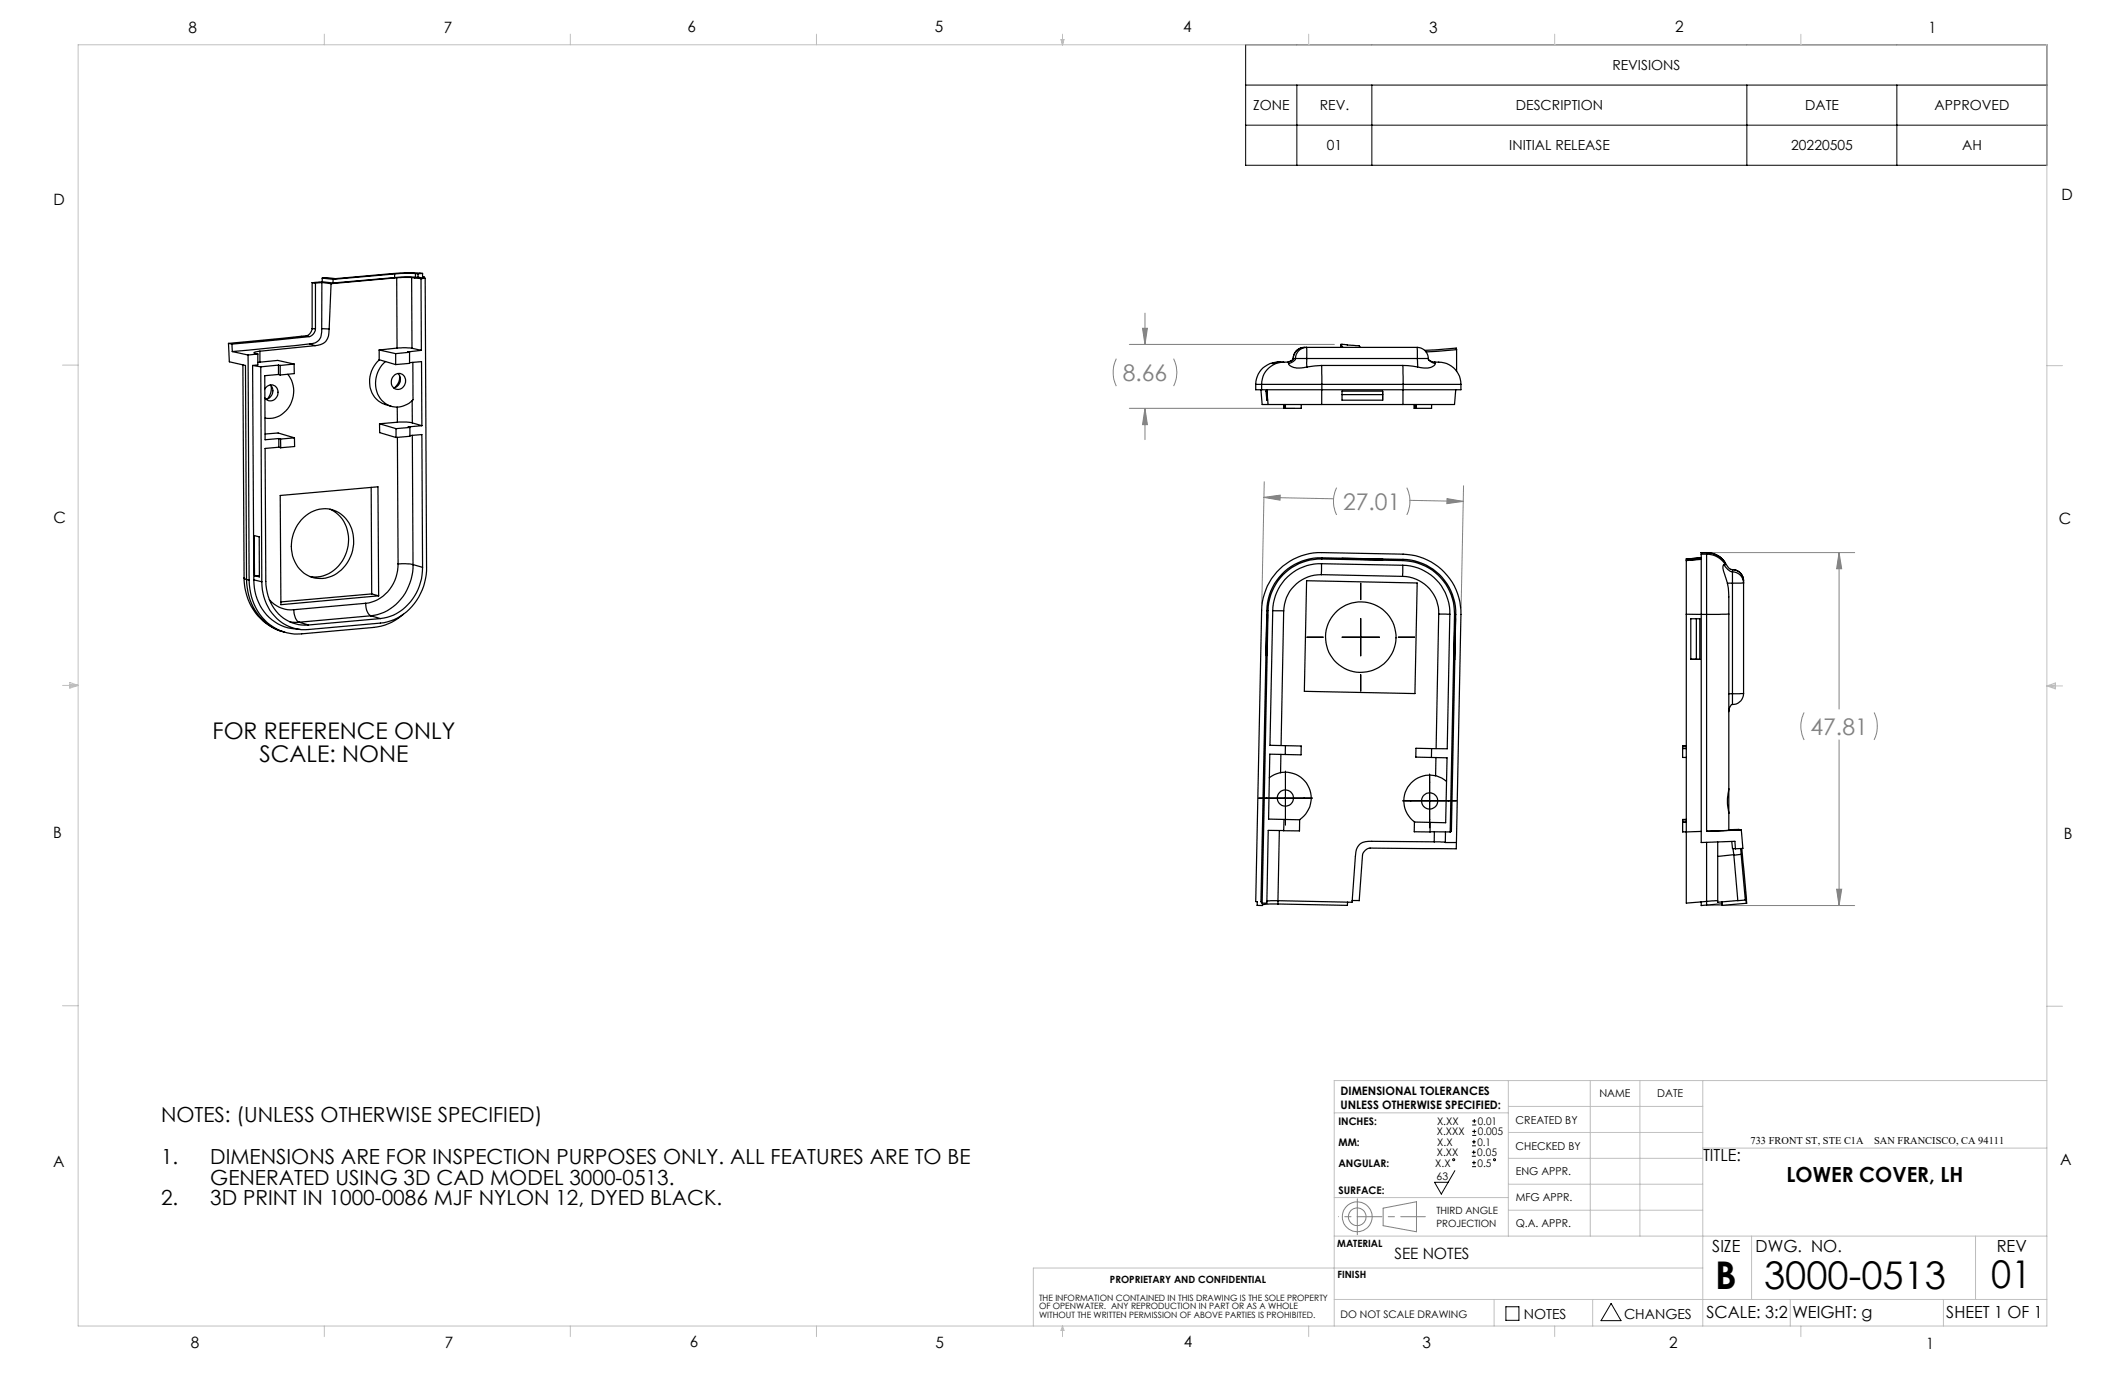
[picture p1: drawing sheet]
<svg xmlns="http://www.w3.org/2000/svg" width="432mm" height="279mm" viewBox="0 0 432 279" stroke-linecap="round" stroke-linejoin="round" font-family="sans-serif">
<g fill="none" stroke="#000" stroke-width=".2">
<path d="M253.1 9.1h162.8v24.5h-162.8zM253.1 17.3h162.8M263.5 17.3v16.3M278.8 17.3v16.3M355 17.3v16.3M385.4 17.3v16.3M253.1 25.4h162.8M276.5 118.5v3.3M265.5 129.5h3.4M272.7 129.5h7.6M276.5 125.7v7.6M276.5 137.1v3.3"/>
<path d="M284.1 129.5h3.4M261.2 156.7v10.9M290.5 157.3v10.9M255.7 162.2h11M285 162.7h11M295.6 237.9l-2.7 4.7-1.4-2.4h2.8M299.1 234.9h.8M299.1 234.1h.8M299.1 232.8h.8M299.1 232h.8M299.1 237.1h.8M299.1 236.3h.8"/>
<path d="M299.2 228.6h.8M299.2 227.8h.8M299.2 230.7h.8M299.2 229.9h.8M299.5 233.8v.8M299.5 231.6v.8M299.5 235.9v.8M299.6 227.4v.8M299.6 229.5v.8M306 265.5h2.6v2.8h-2.6zM327.4 264.9l2 3.5h-4.1z"/>
<circle cx="295.4" cy="235.7" r=".2"/>
<circle cx="303.7" cy="235.7" r=".2"/>
</g>
<g fill="none" stroke="#808080" stroke-width=".2">
<path d="M226.8 72.9a6.4 6.4 0 0 0 0 5.6M229.5 70h41.6M232.2 66.7h1l-.5 3.3zM232.7 63.6v6.4M238.5 72.9a6.1 6.1 0 0 1 0 5.6M229.5 83h33.6M232.7 83v6.3M232.7 83l.5 3.3h-1zM256.9 97.9l-.5 24.9M271.6 99.1a6.4 6.4 0 0 0 0 5.5M285.9 99.1a6.4 6.4 0 0 1 0 5.5M297.4 98.7l-.5 24.9"/>
<path d="M256.8 101.1l14.2 .3M256.8 101.1l3.3-.5v1zM286.5 101.7l10.8 .2M294 101.3l3.3 .6-3.3 .4zM347 112.3h29.9M373.7 112.3v31.8M373.7 112.3l.5 3.3h-1zM366.6 144.8a6.1 6.1 0 0 0 0 5.6M373.7 150.4v33.6M380.8 144.8a6.4 6.4 0 0 1 0 5.6M347 184h29.9M373.2 180.7h1l-.5 3.3z"/>
<path d="M281.1 245.5l6.7-1.3v6.1l-6.7-1.2z"/>
<circle cx="275.8" cy="247.3" r="1.8"/>
<circle cx="275.8" cy="247.3" r="3"/>
</g>
<path d="M275.8 247.2h13.8" fill="none" stroke="#808080" stroke-width=".2" stroke-dasharray="15.2 1.3 1.3 1.3" stroke-dashoffset="10.2"/>
<path d="M275.8 247.2v-3.6M275.8 247.2v3.7" fill="none" stroke="#808080" stroke-width=".2" stroke-dasharray="15.2 1.3 1.3 1.3"/>
<path d="M275.8 247.2h-3.8" fill="none" stroke="#808080" stroke-width=".2" stroke-dasharray="15.2 1.3 1.3 1.3" stroke-dashoffset="15.2"/>
<g fill="none" stroke="#c0c0c0" stroke-width=".2">
<path d="M15.9 9.1h400v260.4h-400zM65.9 6.9v2.2M115.9 6.9v2.2M165.9 6.9v2.2M215.6 8h.6l-.3 1.1zM215.7 8l.2 1.1M215.9 6.9v2.2M216 8l-.1 1.1M265.9 6.9v2.2M315.9 6.9v2.2M365.9 6.9v2.2M12.7 74.2h3.2"/>
<path d="M415.9 74.3h3.2M12.7 139.3h3.2M14.2 139.1l1.7 .2M14.2 138.7l1.7 .6-1.7 .5zM15.9 139.3l-1.7 .3M415.9 139.4h3.2M415.9 139.4l1.8-.6v1.2zM415.9 139.4l1.8 .3M417.7 139.2l-1.8 .2M12.7 204.4h3.2M306.5 219.6v31.6M323.1 219.6v31.6"/>
<path d="M333.2 219.6v31.6M346 219.6v49.9M415.9 204.5h3.2M415.9 219.6h-144.8v49.9M271.1 226.1h35.4M306.5 235.4h39.5M306.5 230.1h39.5M306.5 224.8h39.5M346 233.3h69.9M271.1 251.2h144.8M271.1 243.3h35.4M306.5 245.9h39.5"/>
<path d="M306.5 240.6h39.5M346 257.7h-136v11.8M355.9 251.2v12.9M401.4 251.2v12.9M65.9 269.5v2.1M115.9 269.5v2.1M165.9 269.5v2.1M215.9 269.5v2.1M215.9 269.5l.3 .8h-.6zM265.9 269.5v2.1M271.1 264.1h144.8M303.6 264.1v5.4"/>
<path d="M315.9 269.5v2.1M323.6 264.1v5.4M363.8 264.1v5.4M365.9 269.5v2.1M394.9 264.1v5.4"/>
</g>
<path d="M256.8 101.1l3.3-.5v1zM294 101.3l3.3 .6-3.3 .4zM373.7 112.3l.5 3.3h-1zM373.2 180.7h1l-.5 3.3zM232.2 66.7h1l-.5 3.3zM232.7 83l.5 3.3h-1z" fill="#808080"/>
<g fill="none" stroke="#000" stroke-width=".25">
<path d="M63.4 57.4l.7 .1M63.4 57.4v9.4M64.1 57.5v9.3M65.4 57.4l-1.3 .1M65.4 57.4v9.4M65.4 57.4l1.9 .2M65.5 57.3l-2.1 .1M65.5 57.3l2.2 .2M65.5 56.5v.8M65.5 56.5l2.2 .3M67.3 57.6l-.4 9.3M67.7 56.8v.7"/>
<path d="M80.2 56.4l-12.5 1.1M80.2 55.7l-12.5 1.1M80.2 55.7v.7M80.6 56.4l-13.3 1.2M80.6 56.4l.1 14.3M83.6 56.4h-3M83.6 56.4h.6M83.6 56.4l.1 14.4M84.2 56.4l1.3 .2M84.4 56.3h-2.1l-2.1 .1M84.4 55.6l-2.1-.1-2.1 .2M84.4 56.3l.5 .1"/>
<path d="M84.4 55.6h.5M84.4 55.6v.7M84.9 56.4l1.5 .2M84.9 55.6v.8M84.9 56.4h-.7M85.5 56.6l.1 14.6M85.9 55.6l-1.9-.2-2.9 .1-12.9 1.1-1.8-.2-.9 .1M85.9 55.6h-1M85.9 55.6v.7h.2M85.9 56.2l.2 .1M86.1 56.3v.2M86.4 56.6l.3 58.6a11.3 11.3 0 0 1-8.7 11.3l-15.3 1.4a9 9 0 0 1-9.5-8.9v-.8"/>
<path d="M86.4 56.6h-.9M46.4 69.8l.2 3.7 3.3 .8 .2 43.5M46.4 69.8l.7 .1M47.1 69.9l.1 1.5M47.2 71.4l3.2 .7M49.4 74.1l.2 43.3M50.4 72.1l.2 45.8M51.3 74.3l.3 43.5M51.3 74.3l1.7 .2M52.4 71.9v2.3l-1.1 .1M52.4 71.9l-2 .2M52.8 73.6l-.4 .1"/>
<path d="M52.8 71.4l-1.2 .3 .8 .2M52.8 73.6l3.6-.4 3.4 .8M52.8 71.4v2.2M53 74.5l.2 43.7M53.8 79a1.44 1.44 0 0 1 2-.6 1.44 1.44 0 0 1 .6 1.9 1.44 1.44 0 0 1-1.1 1.1 1.44 1.44 0 0 1-1.5-.5M54.9 78.2a1.74 1.74 0 0 1-.8 2.9M55.1 78.4a2.99 2.99 0 0 1-.8 2.7M56.6 74.2l-3.6 .3M56.6 74.2v1.9M56.6 76.1l-2.8 .2 .1 13.1 2.8-.3M56.6 74.2l.3 .1M56.6 76.1l.3 .1"/>
<path d="M56.9 74.3v1.9M58.5 76.1a5.6 5.6 0 0 1-3.1 8.9l-1.5-.1M59.8 74l-2.9 .3M59.8 74v1.9l-2.9 .3M62.3 68.2l-15.9 1.6M62.3 68.2l.5 .2M62.8 68.4l-15.7 1.5M62.9 69.9l-15.7 1.5M62.9 69.9l1.1 .3M63.4 66.8l-.1 .5a1.49 1.49 0 0 1-1 .9M63.4 66.8h.7M64 70.2l-11.2 1.2"/>
<path d="M64.1 66.8a1.74 1.74 0 0 1-1.3 1.6M65.4 66.8a2.44 2.44 0 0 1-2.5 3.1M65.4 66.8l1.5 .1M66.9 66.9a2.79 2.79 0 0 1-2.3 3.3h-.6M77 71.1v2l3.4 1M77 71.1l3.4 .8M77.1 73.1a5.5 5.5 0 0 0 .2 8.6l2.2 .8M78.4 73.4a5.4 5.4 0 0 0 .4 8.9 4.3 4.3 0 0 0 5.1-1.1v-7.6M80.2 76.2a1.47 1.47 0 0 1 1.9 .2 1.47 1.47 0 0 1 .1 1.9 1.46 1.46 0 0 1-2 .7 1.46 1.46 0 0 1-.5-2.1zM80.4 71.9v2.2M80.7 70.7l3 .1M80.7 70.7l-3.7 .4"/>
<path d="M80.9 75.9a1.73 1.73 0 0 1-.9 2.9M81.2 76.3v.4a3 3 0 0 1-1 2.1M83.2 73.7l2.5-.2v13M83.2 71.6l-2.8 .3M83.2 71.6v2.2l-2.8 .3M83.7 70.8l1.9 .4M85.6 71.2l-2.7 .3 .3 .1M255.2 78.1h1.2M255.2 78.1v1.1h1.2M256.2 79.2l.3 3h1.2M256.4 78.1h12.2M256.4 79.2h12.2"/>
<path d="M256.4 78.1v1.1M257.2 79.5h.2l.2 1.8h-.2zM257.2 79.5l.2 .1M257.4 79.2l.3 3M260 73.6l-1.5 .3 1.6-.3M260.8 73.6a4.5 4.5 0 0 0-4.4 4.5M260.8 73.6h1v.3M260.8 73.6a4.8 4.8 0 0 0-5.6 3.9v.6M261.8 73.9a2.68 2.68 0 0 0 3 .8l.8-.1M262.8 72.8v.1a1.18 1.18 0 0 1-1 .7l.9-.5 .2-.3M262.8 72.8h.4M263.2 72.8h2.3"/>
<path d="M263.2 72.8v.1a1.46 1.46 0 0 1-1.4 1M263.2 72.8a2.2 2.2 0 0 1 2.3-2.2v2.2M265.5 72.8l.1 1.8M265.5 72.8h22.5M268.6 74.3l-3 .3M268.6 74.3v3.8M268.6 79.2v3M268.6 74.3h16.4M268.6 78.1h16.5M268.6 78.1v1.1M268.6 79.2h16.5M272.4 70l.5 .6"/>
<path d="M272.4 70v.6M272.7 70h-.3M272.7 70l3.5 .2 .2 .4M272.7 70h.1M272.7 79.5h8.3v1.8h-8.3zM285 74.3l.1 3.8M285 74.3l3 .3M285.1 79.2v3M285.1 78.1h11.8M285.1 78.1v1.1M288 70.6a2.27 2.27 0 0 1 2.2 2.2M288 70.6h-23a2.27 2.27 0 0 0-2.2 2.2"/>
<path d="M288 70.6v2.2M288 72.8v1.8M288 72.8h2.2M290.2 72.8l.1 .3M290.3 73.1l.4 .3 .9 .2M290.3 73.1l.4 .4 .9 .4M291.6 73.6a4.6 4.6 0 0 1 5.3 4.5M291.6 73.6v.3M291.6 73.9a1.87 1.87 0 0 1-2.1 .9l-1.5-.2M295.8 79.2l-.2 3h-10.5M296 71l-6.2 .5M296 71l-.1-.3-6.4 .5"/>
<path d="M296 71v4.4M296.9 78.1v1.1h-11.8M53.9 88.2l2.6-.2 3.3 1M56.7 90.9l-2.8 .2 .1 27a8.7 8.7 0 0 0 6.7 8.8l2 .1M56.7 89.1v1.8M56.7 89.1l.3 .1M56.7 90.9l.3 .1M57 89.2v1.8M59.8 89l-2.8 .2M59.8 89l.1 1.7-2.9 .3M75.4 99l.1 21.7M77.1 86.1l.1 1.8 3.3 1"/>
<path d="M77.1 86.1l3.4 1M80.5 87.1v1.8M80.7 82.7l.1 3.1M80.8 85.8h1.9l1.1 .1M80.8 85.8l-3.7 .3M80.8 88.9l.1 25.7M83.3 88.5l2.4-.2 .2 27M83.3 86.9l-2.8 .2M83.3 86.9v1.8l-2.8 .2M83.7 81.4l.1 4.5M83.8 85.9l1.9 .6M83.8 88.4l.1 26.3"/>
<path d="M85.7 86.5l-2.8 .2 .4 .2M257.7 82.2h10.9M260.9 82.2l-.1 .8h3.6v-.8M260.9 82.2v.8M261.2 82.2v.8M268.6 82.2h16.5M272.7 80.2h8.3M287.4 82.2v.8h3.5v-.8M287.4 82.2v.8M287.7 82.2v.8M49.6 117.4a11.2 11.2 0 0 0 7.7 10.9M49.6 117.4l.5 .4"/>
<path d="M50.1 117.8a10.7 10.7 0 0 0 7.2 10.5M50.1 117.8l.5 .1M50.6 117.9a10.6 10.6 0 0 0 7.7 10.7l1.5 .2h1.5l14.6-1.3a10.8 10.8 0 0 0 6.1-2.7M51.6 117.8a9.5 9.5 0 0 0 9.4 10.1M51.6 117.8l1.6 .4M51.6 108.8l1.1 .3v8.1l-1-.2zM51.7 117h1M56.9 100.7l19.9-1.8 .1 22.2-19.8 1.8zM61.7 105.2a5.9 5.9 0 0 1 6.4-1.4 5.9 5.9 0 0 1 3.7 5.5 7.5 7.5 0 0 1-6.2 8.2 6.2 6.2 0 0 1-6.4-7.1 8.1 8.1 0 0 1 2.5-5.2zM67.1 103.5a7.1 7.1 0 0 1 2.8 9.9 6.6 6.6 0 0 1-6.9 3.8M80.9 114.6a7.8 7.8 0 0 1-6.6 8M80.9 114.6l1.5-.1 1.5 .2"/>
<path d="M83.9 114.7a10.2 10.2 0 0 1-8.5 10.4M83.9 114.7l2 .6M85.9 115.3a10.2 10.2 0 0 1-8.6 10.4M265.5 118l22.5 .5-.5 22.4-22.5-.4zM268.5 116.8a7.6 7.6 0 0 0-7.7 7.3M268.5 116.8l16.5 .3M268.5 114.5a9.7 9.7 0 0 0-9.9 9.6M268.5 114.5v2.3M268.5 114.5l16.5 .4M268.6 113.6a10.7 10.7 0 0 0-10.9 10.5M268.6 113.3a10.9 10.9 0 0 0-11.2 10.8M268.6 113.6l16.5 .3"/>
<path d="M268.6 113.3l16.5 .4M268.6 113.3v.3M272.7 113.5l8.3 .1v.2l-8.3-.2zM285 117.1a7.5 7.5 0 0 1 7.3 7.7M285 114.9a9.8 9.8 0 0 1 9.6 9.9M285 114.9v2.2M285.1 113.9a10.7 10.7 0 0 1 10.5 10.9M285.1 113.7a10.9 10.9 0 0 1 10.7 11.1M285.1 113.7v.2M342.7 113.9v10.9M342.7 113.6h.1M342.7 113.6v.3"/>
<path d="M343.6 113.6l1.8-.1v.1l-1.8 .2zM345.4 113.5l-.1 .1M345.7 112.6v12.2M345.7 112.3h.1M345.7 113.3l-3 .3M345.7 112.3h1.1M345.7 112.3v.3M345.7 112.6h1.1M345.7 113.7l-3 .2M346.8 112.3a4.5 4.5 0 0 1 3.8 2.1M346.8 112.6v12.2M346.8 112.6a4.5 4.5 0 0 1 3.8 2.1"/>
<path d="M346.8 112.3h.1M346.8 112.3v.3M350.3 114.8a1.73 1.73 0 0 0 .1 1.9l.6 1.8M350.3 114.8l.4 .5a1.86 1.86 0 0 0 1.3 .9M350.6 114.4l.8 1.1 .6 .2M350.6 114.7l-.3 .1M350.6 114.4v.3M351 118.5l.3 1.9v4.4M352 115.7a2.27 2.27 0 0 1 2.3 2.3v22.9M352 118.5h-1M352 116.2v2.3M352 116.2a2.2 2.2 0 0 1 2.3 2.3h-2.3"/>
<path d="M352 115.7v.5M352 118.5v22.5M54.7 121.8a5.8 5.8 0 0 0 5 2.1M57.3 128.3l.5 .2M58.9 126.4h1.9M59.7 123.9a2.96 2.96 0 0 0 1.1 2.5M60.8 126.4l1.9 .6M74.3 122.6a2.82 2.82 0 0 0 1.1 2.5M74.3 122.6l-14.6 1.3M75.4 125.1l-14.6 1.3M75.4 125.1l1.9 .6M75.5 120.7l-18.4 1.6"/>
<path d="M75.5 120.7l1.4 .4M77.3 125.7l-14.6 1.3M257.4 124.1l-1.2 59.1 .3 .3M257.4 125h.2l-.2 8.2h-.2zM257.4 124.1h.3M257.7 124.1l-1.2 59.4M258.6 124.1h2.2M258.6 124.1l-.5 27.3 3.1 .1M260.8 124.1l-.5 27.4M292.3 124.8h2.3M292.3 124.8l-.5 27.3M294.6 124.8l-.5 27.4-3.2-.1"/>
<path d="M295.6 124.8l-.9 44.3M295.6 124.8h.2M295.6 125.7h.2l-.2 8.3h-.1zM295.8 124.8l-.9 44.1-.2 .2M342.7 124.8v58.7l3-.2M342.7 124.8h3M343.6 125.7h1.8v8.3h-1.8zM343.6 133.9h1.1M344.7 133.9l.7 .1M344.7 125.7v8.2M345.7 124.8h1.1M345.7 124.8v46.4l6.8-.2 .1 1.5"/>
<path d="M346.8 124.8v44.1M351.3 124.8h-4.5M351.3 124.8v35.5M257.9 158a5.3 5.3 0 0 1 7.6 1.1 5.3 5.3 0 0 1-1.4 7.5M260.3 153.3l-.1 3.7M261.2 153.3l-3.2-.1-.2 13.2 6.3 .2v2.2h-3.3l.1-2.3M261.2 151.5v1.8M261.2 151.5l3.2 .1v1.8l-3.2-.1M290.9 152.1l-3.2-.1v1.8l6.3 .2-.2 13.2-3.2-.1M290.9 152.1v1.8M291.8 153.9l-.1 3.8M293.9 158.8a5.2 5.2 0 0 0-7.5 .7 5.2 5.2 0 0 0 1.1 7.5"/>
<path d="M341.9 152.1h.8M341.9 152h.8M341.9 151.6h.8M342.7 151.5h-.8v2.4h.8M352 143.1l-.2 .1-.4 .6-.1 .8M352 141h-.7M352 141v2.1M354.3 140.9a2.2 2.2 0 0 1-2.3 2.2M354.3 140.9l-2.3 .1M260 168.8l-.3 14.2M260.9 168.8l-3.2-.1-.3 14.8h-.9M287.4 167l3.2 .1v2l-3.2-.1z"/>
<path d="M290.6 169l4.1 .1M291.4 171.1l-12.7-.1a2.71 2.71 0 0 0-3.3 3l-.7 9.3-15-.3M291.4 171.1l2.3 .1M291.5 169l-.1 2.1M293.7 169.1v2.1h2.2M295.9 171.2l1-46.4a12 12 0 0 0-11.8-12.2l-16.5-.3a12 12 0 0 0-12.2 11.7l-1.2 59.2h.3l-.1 .8h1.1v-.5M295.9 171.2v1.3l-17.5-.2a1.8 1.8 0 0 0-1.5 1.5l-.7 9.2h-1.5M341.9 167.1h.8M341.9 167h.8M341.9 166.6h.8M342.7 166.5h-.8v2.6l.8-.1M345.7 168.9l-3 .2"/>
<path d="M346.8 171.2v12.7M349 171.1v2.9M349 174v9.3l4.1-.3M351.3 168.6h2zM351.3 160.3l-.1 .5a9.8 9.8 0 0 0 .1 4.4M351.3 165.2v3.5l-4.5 .2M351.3 160.3v4.9M351.9 171l.1 1.4 .6 .1M352.1 172.4l.2 1.4M352.3 173.8l.8 9.2 1.5-.1M352.3 173.7l-3.3 .3M353.3 168.6h-.1l.6 .1"/>
<path d="M353.3 168.6h.1M353.7 172.4l.1 1.2M353.8 173.6l.8 9.3M353.8 173.6l-1.5 .2M353.8 168.7l-7 .2M353.8 168.7l.4 3.7-1.6 .1M353.9 172.4l1 11.2M259.7 183l-2.3 .2M259.7 183.7h-2.4l-.8 .2M259.7 183v.7M273.8 183.3v.7l-14.1-.3M345.7 183.3v.7l1.1-.1"/>
<path d="M349 183l-3.3 .3M349.9 183.7l-3.1 .2M349.9 183.3v.7l5-.4M354.6 182.9l.2-.1 .1 .8"/>
<circle cx="276.5" cy="129.5" r="7.2"/>
<circle cx="261.2" cy="162.2" r="1.65"/>
<circle cx="290.5" cy="162.7" r="1.65"/>
</g>
<g font-size="7.8">
<text x="348.5" y="261.9">B</text>
<text x="358.5" y="261.9">3000-0513</text>
<text x="404.6" y="261.8">01</text>
</g>
<g font-size="4.7" fill="#808080">
<text x="228.1" y="77.4">8.66</text>
<text x="272.9" y="103.6">27.01</text>
<text x="367.9" y="149.3">47.81</text>
</g>
<g font-size="4.7">
<text x="43.2" y="150.3">FOR REFERENCE ONLY</text>
<text x="52.7" y="154.8">SCALE: NONE</text>
</g>
<g font-size="4.2">
<text x="32.7" y="228">NOTES: (UNLESS OTHERWISE SPECIFIED)</text>
<text x="32.7" y="236.5">1.</text>
<text x="42.7" y="236.5">DIMENSIONS ARE FOR INSPECTION PURPOSES ONLY. ALL FEATURES ARE TO BE</text>
<text x="32.7" y="244.9">2.</text>
<text x="42.7" y="240.7">GENERATED USING 3D CAD MODEL 3000-0513.</text>
<text x="42.7" y="244.9">3D PRINT IN 1000-0086 MJF NYLON 12, DYED BLACK.</text>
<text x="363" y="240.3">LOWER COVER, LH</text>
</g>
<g font-size="3.4">
<text x="346.1" y="235.9">TITLE:</text>
<text x="347.9" y="254.3">SIZE</text>
<text x="356.7" y="254.4">DWG. NO.</text>
<text x="405.7" y="254.5">REV</text>
<text x="346.8" y="267.9">SCALE: 3:2</text>
<text x="364.2" y="267.9">WEIGHT: g</text>
<text x="395.5" y="267.9">SHEET 1 OF 1</text>
</g>
<g font-size="3.2">
<text x="38.3" y="6.7">8</text>
<text x="90.2" y="6.7">7</text>
<text x="139.7" y="6.5">6</text>
<text x="190" y="6.5">5</text>
<text x="240.4" y="6.5">4</text>
<text x="290.4" y="6.7">3</text>
<text x="340.4" y="6.5">2</text>
<text x="391.9" y="6.7">1</text>
<text x="10.9" y="41.6">D</text>
<text x="418.9" y="40.7">D</text>
<text x="10.9" y="106.3">C</text>
<text x="418.4" y="106.4">C</text>
<text x="10.8" y="170.2">B</text>
<text x="419.4" y="170.6">B</text>
<text x="10.8" y="237.2">A</text>
<text x="418.6" y="236.8">A</text>
<text x="283.3" y="255.9">SEE NOTES</text>
<text x="38.8" y="273.8">8</text>
<text x="90.4" y="273.8">7</text>
<text x="140.2" y="273.8">6</text>
<text x="190.1" y="273.9">5</text>
<text x="240.5" y="273.8">4</text>
<text x="289" y="273.9">3</text>
<text x="339.1" y="273.8">2</text>
<text x="391.4" y="274.1">1</text>
</g>
<g font-size="2.8">
<text x="327.6" y="14.2">REVISIONS</text>
<text x="254.6" y="22.4">ZONE</text>
<text x="268.2" y="22.4">REV.</text>
<text x="308" y="22.4">DESCRIPTION</text>
<text x="366.8" y="22.4">DATE</text>
<text x="393.1" y="22.4">APPROVED</text>
<text x="269.6" y="30.6">01</text>
<text x="306.7" y="30.6">INITIAL RELEASE</text>
<text x="364" y="30.6">20220505</text>
<text x="398.7" y="30.6">AH</text>
<text x="309.6" y="268">NOTES</text>
<text x="330" y="268">CHANGES</text>
</g>
<g font-size="2.4">
<text x="272.4" y="222.5">DIMENSIONAL TOLERANCES</text>
<text x="272.4" y="225.3">UNLESS OTHERWISE SPECIFIED:</text>
</g>
<g font-size="2.2">
<text x="325" y="222.9">NAME</text>
<text x="336.8" y="222.9">DATE</text>
<text x="308" y="233.6">CHECKED BY</text>
<text x="308" y="228.4">CREATED BY</text>
<text x="308" y="238.8">ENG APPR.</text>
<text x="308" y="244">MFG APPR.</text>
<text x="308" y="249.3">Q.A. APPR.</text>
</g>
<g font-size="2.1">
<text x="272" y="228.6">INCHES:</text>
<text x="272" y="232.8">MM:</text>
<text x="292" y="230.7">X.XXX</text>
<text x="292" y="228.6">X.XX</text>
<text x="292.1" y="232.8">X.X</text>
<text x="300.2" y="232.8">0.1</text>
<text x="300.3" y="228.6">0.01</text>
<text x="300.3" y="230.7">0.005</text>
<text x="355.7" y="232.4">733 FRONT ST, STE C1A</text>
<text x="380.8" y="232.4">SAN FRANCISCO, CA 94111</text>
<text x="272" y="237">ANGULAR:</text>
<text x="291.6" y="237">X.X</text>
<text x="291.9" y="239.8">63</text>
<text x="292" y="234.9">X.XX</text>
<text x="300.2" y="234.9">0.05</text>
<text x="300.2" y="237">0.5</text>
<text x="272" y="242.6">SURFACE:</text>
<text x="272.4" y="267.8">DO NOT SCALE DRAWING</text>
</g>
<g font-size="2">
<text x="291.9" y="246.8">THIRD ANGLE</text>
<text x="291.9" y="249.3">PROJECTION</text>
<text x="271.7" y="253.4">MATERIAL</text>
<text x="225.5" y="260.6">PROPRIETARY AND CONFIDENTIAL</text>
<text x="271.8" y="259.7">FINISH</text>
</g>
<g font-size="1.8">
<text x="211.1" y="264.3">THE INFORMATION CONTAINED IN THIS DRAWING IS THE SOLE PROPERTY</text>
<text x="211.1" y="266.1">OF OPENWATER. ANY REPRODUCTION IN PART OR AS A WHOLE</text>
<text x="211.1" y="267.8">WITHOUT THE WRITTEN PERMISSION OF ABOVE PARTIES IS PROHIBITED.</text>
</g>
</svg>
